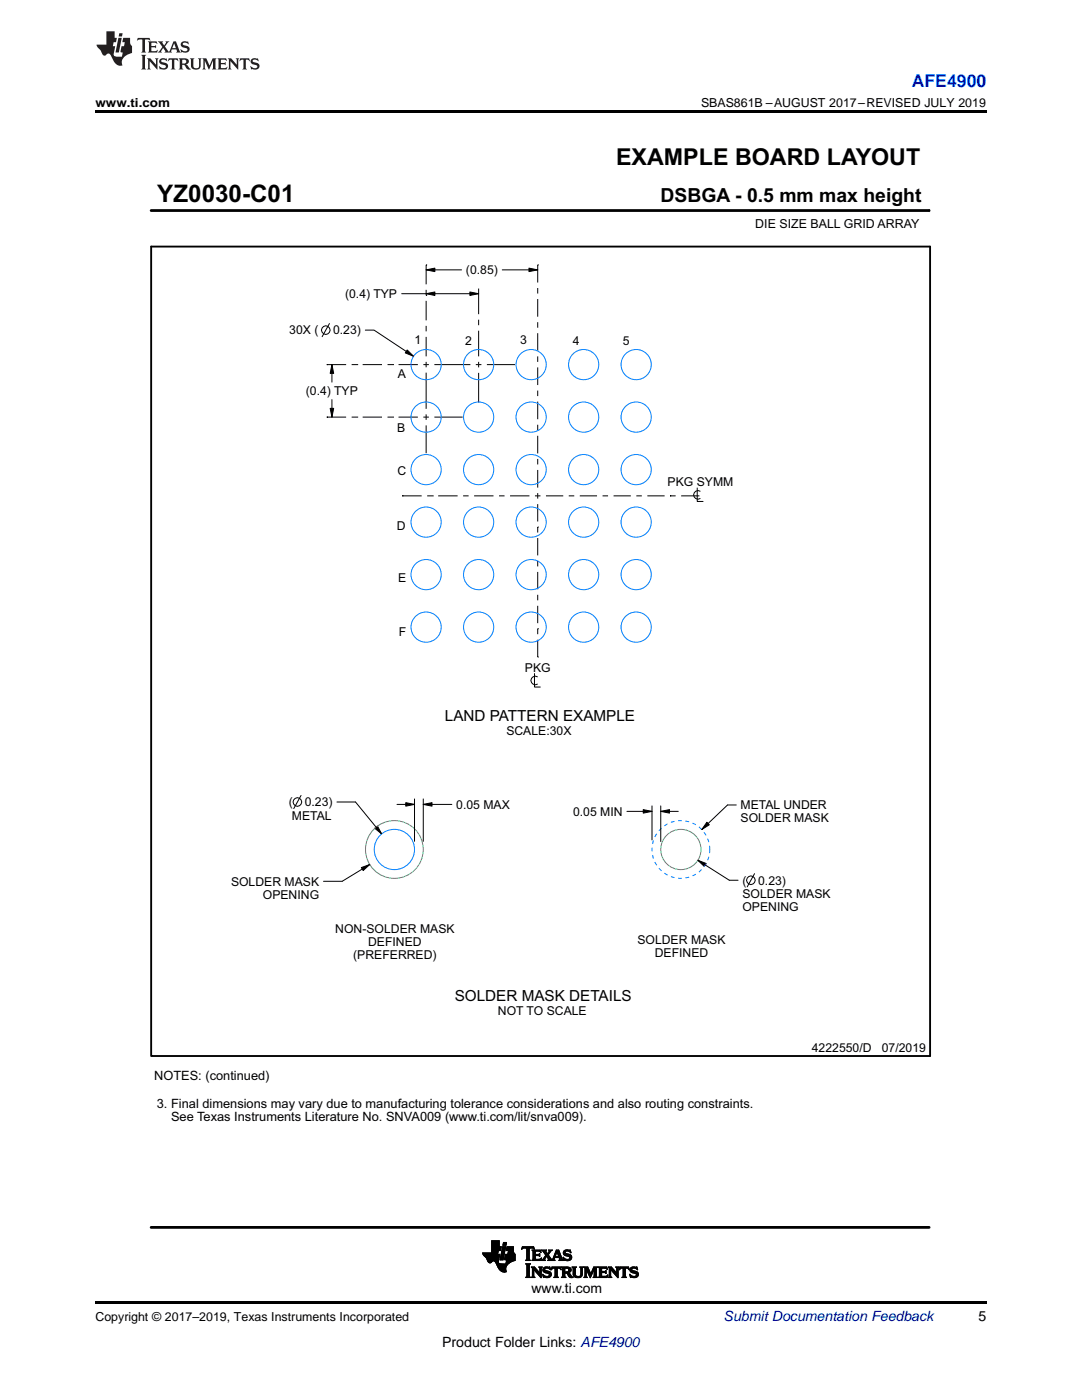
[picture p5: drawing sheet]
<svg xmlns="http://www.w3.org/2000/svg" width="216mm" height="279mm" viewBox="0 0 216 279" stroke-linecap="round" stroke-linejoin="round" font-family="sans-serif">
<g fill="#000">
<path d="M19 22h177.8v.5h-177.8zM85 58.6l1.8-.3v.7zM85 53.9l1.8-.4v.7zM93.8 58.3l1.7 .3-1.7 .4zM105.5 53.5l1.8 .4-1.8 .3zM66.2 72.8l.4 1.7h-.7zM81.3 69.8l1.2 1.3-1.6-.7zM65.9 81.5h.7l-.4 1.7zM72.1 173.1l1.7-.6-1.3 1.2zM74.8 165.3l.5-.4 .9 1.5zM81 160.2l1.7 .3-1.7 .4zM84.5 160.5l1.7-.3v.7z"/>
<path d="M128.4 161.6l1.7 .3-1.7 .4zM131.8 161.9l1.8-.3v.7zM139.3 171.7l1.6 .6-.4 .6zM141.1 164.1l.4 .5-1.5 1zM19 259.7h177.8v.5h-177.8z"/>
</g>
<g fill="none" stroke="#000" stroke-width=".2">
<path d="M30.2 42h155.2M80.2 58.6h15.3M85 58.6l1.8-.3v.7zM85 53.9l1.8-.4v.7zM85 58.9h.1M85 52.9h.1M85 52.9v3.8M85 57.8v1.1M85 53.9h7.1M93.8 58.3l1.7 .3-1.7 .4zM95.5 57.6v5.1M100.2 53.9h7.1"/>
<path d="M105.5 53.5l1.8 .4-1.8 .3zM107.3 52.9h.1M107.3 52.9v3.5M107.3 57.5v1.1M107.3 59.7v3.5M185.4 41.8v.4M65.2 72.8h.1M65.2 72.8h3.9M65.7 64.6l-1.4 2.6M66.2 72.8l.4 1.7h-.7zM66.2 72.8v3.5M66.2 79.8v3.4"/>
<path d="M70.2 72.8h1.1M71.3 72.8h.1M72.4 72.8h3.8M72.9 65.9h1.7l7.9 5.2M77.3 72.8h1.1M78.4 72.8h.1M79.5 72.8h3.9M81.3 69.8l1.2 1.3-1.6-.7zM84.5 72.8h1.1M85 60v3.9M85 65v1.1M85 67.2v3.9"/>
<path d="M85 72.2v1.1M85 74.4v7.2M86.7 72.8h7.2M94.9 72.8h1.2M95.5 63.8v1.1M95.5 66v5.1M95.5 72.2v1.1M95.5 74.4v5.9M97.2 72.8h5.6M107.3 64.3v1.1M107.3 66.5v3.5M107.3 71.1v1.1"/>
<path d="M107.3 73.3v3.5M107.3 77.9v1.1M65.2 83.2h.1M65.2 83.2h3.9M65.9 81.5h.7l-.4 1.7zM70.2 83.2h1.1M71.3 83.2h.1M72.4 83.2h3.8M77.3 83.2h1.1M78.4 83.2h.1M79.5 83.2h3.9M80.3 99h.1"/>
<path d="M80.3 99h3.8M84.5 83.2h1.1M85 82.7v1.1M85 84.9v5.5M85.2 99h1.1M86.3 99h.1M86.7 83.2h5.6M87.4 99h3.9M92.4 99h1.1M94.6 99h3.9M99.6 99h1.1M101.8 99h3.8"/>
<path d="M106.7 99h1.1M107.3 80.1v3.6M107.3 84.8v1.1M107.3 87v3.5M107.3 91.6v1.1M107.3 93.8v3.5M107.3 98.4v1.1M108.9 99h3.5M113.5 99h1.1M115.7 99h3.4M120.2 99h1.1M122.4 99h3.5"/>
<path d="M127 99h1.1M129.2 99h3.4M133.7 99h.1M133.7 99h1.1M135.9 99h3.5M139.1 97.4v2.7h1.2M139.4 99h.1M139.7 98a.86 .86 0 0 0-1.3 .8 .86 .86 0 0 0 1.3 .7M107.3 105.2h.1M107.3 100.6v3.5M107.3 105.2v1.1M107.3 107.4v3.4"/>
<path d="M107.3 111.9v1.1M107.3 114.1v3.5M107.3 118.7v1.1M106.6 134.4v2.7h1.2M107.2 135.1a.86 .86 0 0 0-1.3 .7 .86 .86 0 0 0 1.3 .7M107.3 125.5h.1M107.3 131.1h.1M107.3 120.9v3.5M107.3 125.5v1.1M107.3 127.7v3.4M60.1 158.7l-1.5 2.7M82.7 159.4v8.5"/>
<path d="M84.5 159.4v8.5M67.2 160.1h3.7l5.3 6.3M72.1 173.1l1.7-.6-1.3 1.2zM73.8 172.5l-5.5 3.4h-3.7M74.8 165.3l.5-.4 .9 1.5zM79.2 160.5h3.5M81 160.2l1.7 .3-1.7 .4zM84.5 160.5l1.7-.3v.7zM84.5 160.5h5.7M125.1 161.9h5M128.4 161.6l1.7 .3-1.7 .4zM130.1 160.8v6.8"/>
<path d="M131.8 161.9l1.8-.3v.7zM131.8 160.8v7.2M131.8 161.9h3.5M139.3 171.7l1.6 .6-.4 .6zM139.3 171.7l6.2 4h1.8M141.1 164.1l.4 .5-1.5 1zM146.9 160.7h-1.7l-5.2 4.9M150.6 174.4l-1.5 2.6M96.3 250.1h3M96.3 250.2h3M96.4 250.3h2.9M96.4 250.4h3.3"/>
<path d="M96.5 250.5h3.2M96.5 250.6h3.2M96.6 250.6h3.1M96.7 250.7h2.9M96.8 250.8h2.8M96.9 250.9h2.7M97 251h2.6M97 251.1h2.6M97.1 251.1h2.5M97.1 251.2h2.4M97.1 251.3h2.4M97.2 251.3h2.3"/>
<path d="M97.2 251.4h2.3M97.2 251.5h2.3M97.3 251.5h2.2M97.3 251.6h2.2M97.3 251.7h1M97.4 251.7h.8M97.4 251.8h.7M97.5 251.9h.6M97.5 252h.5M97.6 252h.3M98.1 249.9h1.3M98.1 249.8h1.3"/>
<path d="M98.1 249.7h1.3M98.1 248.8h1.9l-.1 .8h-1.8M98.1 249.5h1.8M98.1 249.4h1.8M98.1 249.3h1.8M98.1 249.2h1.8M98.1 249.1h1.9M98.1 249h1.9M98.1 248.9h1.9M98.1 248.8h1.9M98.1 248.7h1.5M98.1 248.6h1.5"/>
<path d="M98.1 248.5h1.5M98.1 248.4h1.5M98.1 248.3h1.5M98.1 248.2h1.5M98.1 248.1h1.5M98.1 248h1.5M98.1 247.9h1.5M98.1 247.8h1.5M98.1 247.7h1.5M98.6 251.7h.8M98.7 251.7h.7M98.8 251.8h.6"/>
<path d="M98.9 251.9h.5M98.9 252h.6M99 252.1h.5M99 252.2h.6M99 252.2h1M99.1 252.3h2.2M99.1 252.4h2.2M99.1 252.4h2.1M99.2 252.5h2M99.2 252.6h1.9M99.3 252.7h1.7M99.3 252.8h1.7"/>
<path d="M99.3 252.9h1.7M99.3 250h-3l.1 .4 .6 .7 .5 .8 .3 .1 .5-.3h.4l.9 1.6 .7 .5h.7v-.9l.6-.8M99.4 252.9h1.6M99.4 253h1.5M99.4 249.6l-.1 .7h.4l-.2 1.1M99.5 251.7v.3l.2 .2h1.7M99.5 253.1h1.4M99.5 251.4v.3M99.5 253.2h1.4M99.6 253.3h1.3M99.6 248.8v-1.2h-1.5v2.4M99.7 253.4h1.2"/>
<path d="M99.8 253.5h1.1M99.8 251.4h.6M99.8 251.3h.6M99.8 251.2h.6M99.8 253.5h1.2M99.8 251.1h.6M99.9 251.1h.6M99.9 251h.6M99.9 250.9h.6M99.9 250.8h.6M99.9 253.6h1.1M99.9 250.7h.6"/>
<path d="M99.9 250.6h.6M99.9 250.6h.7M100 250.5h.6M100 250.4h.6M100 250.3h.6M100 253.7h1M100 250.2h.6M100 250.1h.7M100.1 250h.6M100.1 249.9h.6M100.1 249.8h.6M100.1 249.7h.6"/>
<path d="M100.1 253.8h.9M100.1 249.6h.7M100.2 249.5h.6M100.2 249.4h.6M100.2 249.3h.6M100.2 249.2h.6M100.2 249.1h.6M100.3 249h.6M100.3 253.8h.7M100.3 248.9h.6M100.3 248.8h.6M100.3 248.8h.6l-.5 2.7h-.6z"/>
<path d="M100.4 248.5h.6M100.4 248.4h.6M100.4 248.3h.6M100.4 248.2h.6M100.4 248.1h.6M100.5 248h.6M100.5 248h.6l-.1 .5h-.7zM100.6 253.9h.1M100.7 251.3h2.1M100.7 251.2h2.1M100.7 251.4h2.1M100.7 251.1h2.1"/>
<path d="M100.7 251.1v.3l.4 .1M100.7 251h2.1M100.8 250.9h2M100.8 250.8h2M100.8 250.7h2M100.8 250.6h2M100.8 250.5h2M100.8 250.4h2M100.9 250.4h1.9M101 252.2h.5M101 252.1h.6M101 252h.7"/>
<path d="M101 252h.8M101 251.9h.9M101 251.8h1.1M101 249.5h1.4M101 251.7h1.2M101.1 251.7h1.3M101.1 249.4h1.3M101.1 251.6h1.5M101.1 249.3h1.3M101.1 251.5h1.7M101.1 249.2h1.3M101.1 251.5l-.2 .7"/>
<path d="M101.1 249.1h1.3M101.1 249h1.3M101.2 248.9h1.2M101.2 248.8h1.2M101.2 248.8h1.2v.8h-1.4zM101.3 250.3h1.5M101.3 250.2h1.4M101.4 250.2h1.2M101.4 250.1h1.2M101.4 250h1.1M101.4 249.9h1.1M101.4 249.8h1.1"/>
<path d="M101.4 249.7h1M101.5 249.7h.9M101.5 249.6l-.2 .7h-.4l-.2 .8M102.4 249.6l.1 .4 .3 .3v1.3l-1.2 .5M104.1 249.3h.1M104.1 249.2h.2M104.2 249.1h2.4M104.2 249h2.3M104.2 248.9h2.3M104.9 251.5h.9M104.9 254.9h1M105 252.3h.8"/>
<path d="M105.1 251.4h.6M105.1 254.8h.6M105.1 249.2h.5M105.1 252.4h.6M105.1 251.3h.5M105.1 251.2l-.2 .3M105.1 251.2h.5M105.1 251.1h.5M105.1 251h.5M105.1 250.9h.5M105.1 250.8h.5M105.1 250.7h.5"/>
<path d="M105.1 250.6h.5M105.1 250.5h.5M105.1 250.4h.5M105.1 250.3h.5M105.1 250.2h.5M105.1 250.1h.5M105.1 250h.5M105.1 249.9h.5M105.1 249.8h.5M105.1 249.7h.5M105.1 249.6h.5M105.1 249.5h.5"/>
<path d="M105.1 249.4h.5M105.1 249.3h.5M105.1 254.7h.5M105.1 252.5h.5M105.1 254.6h.5M105.1 254.6v-2.1l-.2-.3h1l-.3 .3v2.1M105.1 254.6l-.2 .3M105.1 254.5h.5M105.1 254.4h.5M105.1 254.3h.5M105.1 254.2h.5M105.1 254.1h.5"/>
<path d="M105.1 254h.5M105.1 253.9h.5M105.1 253.8h.5M105.1 253.7h.5M105.1 253.6h.5M105.1 253.5h.5M105.1 253.4h.5M105.1 253.3h.5M105.1 253.2h.5M105.1 253.1h.5M105.1 253h.5M105.1 252.9h.5"/>
<path d="M105.1 252.8h.5M105.1 252.7h.5M105.1 252.6h.5M105.6 251.2v-2l.6-.1 .4 .2-.1-.5h-2.3l-.1 .5 .4-.2 .6 .1v2M105.6 251.2l.2 .3M105.6 254.6l.3 .3M105.8 251.5h-.9M105.9 254.9h-1M106 254.9h.7M106.1 253h.7M106.2 251.5h1.7M106.2 254.8h.4"/>
<path d="M106.2 253.1h.6M106.2 254.7h.3M106.2 249.5h1.6M106.2 253.2h.7M106.2 254.6l-.2 .3M106.2 254.6h.3M106.2 254.5h.3M106.2 254.4h.3M106.2 254.3h.3M106.2 254.2h.3M106.2 254.1h.3M106.2 254h.3"/>
<path d="M106.2 253.9h.3M106.2 253.8h.3M106.2 253.7h.3M106.2 253.6h.3M106.2 253.5h.3M106.2 253.4h.9M106.2 253.3h.8M106.3 251.4h1.6M106.3 249.6h1.6M106.4 251.3h.5M106.4 249.7h.4M106.4 249.8l-.2-.3h1.6l.2 .4-.5-.2h-.6l-.1 .1"/>
<path d="M106.4 251.2l-.2 .3M106.4 250.3h1.1l.2-.1v.6l-.2-.2h-.7l.1 .7h.7l.5-.2-.2 .5-1.7-.1M106.4 251.2h.4M106.4 251.1h.4M106.4 251h.4M106.4 250.9h.4M106.4 250.8h.4M106.4 250.7h.4M106.4 250.6h.4M106.4 250.5h1.3M106.4 250.4h1.3M106.4 250.2h.4"/>
<path d="M106.4 250.1h.4M106.4 250h.4M106.4 249.9h.4M106.4 249.8h.4M106.4 249.8v1.4M106.4 249.2h.2M106.5 254.6l.2 .3M106.5 253.4h.1M106.5 253.4v1.2M106.5 253.4l1.5 1.6v-1.9l.2-.3h-.7l.2 .3v1l-1-1.2-.7-.1 .2 .3v1.5M106.5 249.3h.1M106.6 253.5h.6"/>
<path d="M106.7 253.6h.6M106.7 254.9h-.7M106.8 253.7h.6M106.8 249.8v.5M106.9 253.8h.6M107 253.9h.6M107.1 254h.9M107.2 254.1h.8M107.3 254.2h.7M107.4 254.3h.6M107.4 254.4h.6M107.5 250.3h.2"/>
<path d="M107.5 254.5h.5M107.6 250.6h.1M107.6 251.3h.4M107.6 250.2h.1M107.6 254.6h.4M107.6 250.7h.1M107.6 249.7h.3M107.6 253h.5M107.7 254.7h.3M107.7 253.1h.3M107.7 253.2h.3M107.7 253.9h.3"/>
<path d="M107.7 253.8h.3M107.7 253.7h.3M107.7 253.6h.3M107.7 253.5h.3M107.7 253.4h.3M107.7 253.3h.3M107.8 254.8h.2M107.8 249.8h.1M107.9 251.2h.1M107.9 254.9h.1M107.9 249.9h.1M108 251.1h.1"/>
<path d="M108 251.5h.8M108.1 249.5h.9M108.2 251.4h.5M108.3 254.3l.7 .4 .6-.1-.1-.4-.9-.3-.3-.3 .2-.6 .6-.2 .5 .1 .1-.1 .2 .6-.9-.3-.2 .1-.1 .3 1.1 .3 .2 .5M108.3 254.3h.1M108.3 249.6h.6M108.3 254.4h.1M108.3 254.5h.3M108.3 253.5h.4M108.3 253.4h.4M108.3 253.6h.6M108.3 251.3h.4"/>
<path d="M108.3 254.6h.4M108.3 253.3h.4M108.4 253.7h.8M108.4 249.7h.5M108.4 254.7h.6M108.4 253.2h.4M108.4 254.8h1.4M108.4 253.7h1.2M108.4 251.2l-.4 .3M108.4 251.2h.3M108.4 254.9h.1M108.4 249.8h.6"/>
<path d="M108.4 253.1h1.4M108.5 251.1h.3M108.5 253.8h1.3M108.5 249.9h.5M108.6 253h1.1M108.6 251h.3M108.6 250h.5M108.6 250.9h.3M108.6 250.1h.6M108.6 253.9h1.3M108.7 250.8h.3M108.7 250.2h.8"/>
<path d="M108.7 254.9h.9M108.7 252.9h.7M108.8 250.7h.8M108.8 250.3h.7M108.8 251.5h-.8M108.8 250.6h.7M108.8 250.4h.6M108.9 250.5h.6M108.9 250.5l-.5 .7M108.9 254h1.1M109.1 250.8h.6M109.2 250.9h.5"/>
<path d="M109.3 254.7h.6M109.3 251h.5M109.3 251.5l.2-.2-.4-.6-.4 .6 .1 .2M109.3 251.5h1.4M109.3 250.1h.3M109.3 251.1h.6M109.4 254.1h.6M109.4 250h.3M109.4 250.4l.8-.9h-.7l.1 .2-.4 .5-.3-.5 .2-.2h-1l.8 1M109.4 250.4l.7 1 .3-.3M109.4 251.2h.5M109.5 249.9h.3"/>
<path d="M109.5 253.2h.3M109.5 251.3h.5M109.5 251.4h.6M109.5 254.6h.4M109.5 249.8h.3M109.5 254.2h.5M109.6 249.5h.5M109.6 254.5h.4M109.6 249.7h.3M109.6 254.3h.4M109.6 254.4h.4M109.6 249.6h.4"/>
<path d="M109.6 253.3h.2M109.7 253.4h.2M110 253.4h.1M110 253.3h.2M110 254.3l-.2 .5-.6 .2-.6-.1-.2 .1-.1-.7M110 253.2h.3M110.1 253.1h1.8M110.1 253h1.8M110.2 251.4h.4M110.3 251.3h.3M110.3 251.2h.3M110.4 251.1l.6-1.6h.5l.7 1.8 .2 .2"/>
<path d="M110.4 251.1h.3M110.4 251h.3M110.4 250.9h1.6M110.5 250.8h1.5M110.5 250.7h1.5M110.5 254.9h.9M110.6 250.6h.2M110.6 250.5h.3M110.6 251.2v.2l.1 .1M110.6 251.2l.1-.2h.9l.1 .2M110.6 250.4h.3M110.7 250.3h.2"/>
<path d="M110.7 254.8h.5M110.7 250.2h.3M110.7 254.7h.5M110.7 251.5h-1.4M110.7 253.2h.5M110.7 250.1h.3M110.7 254.6h.5M110.7 254.6v-1.4l-.4-.1-.3 .3 .1-.5 1.7-.1 .1 .6-.3-.3-.4 .1v1.4M110.7 254.6l-.2 .3M110.7 254.5h.5M110.7 254.4h.5M110.7 254.3h.5"/>
<path d="M110.7 254.2h.5M110.7 254.1h.5M110.7 254h.5M110.7 253.9h.5M110.7 253.8h.5M110.7 253.7h.5M110.7 253.6h.5M110.7 253.5h.5M110.7 253.4h.5M110.7 253.3h.5M110.8 250h.3M110.8 250.7l.3-.9 .4 .9"/>
<path d="M110.8 249.9h.3M110.9 249.8h.7M110.9 249.7h.7M110.9 249.6h.7M111 249.5h.5M111.2 249.9h.5M111.2 254.6l.2 .3M111.2 250h.5M111.3 250.1h.4M111.3 250.2h.5M111.3 250.3h.5M111.4 250.4h.5"/>
<path d="M111.4 250.5h.5M111.4 254.9h-.9M111.4 250.6h.5M111.5 251.5h.9M111.6 251h.5M111.6 251.1h.5M111.7 251.2h.5M111.7 251.2l-.2 .3M111.7 253.2h.2M111.7 251.4h.6M111.7 251.3h.5M111.8 253.3h.2"/>
<path d="M111.9 253.4h.1M112 254.9h.9M112.1 253h1.6M112.2 254.8h.6M112.2 253.1h1.6M112.2 254.7h.5M112.2 253.2h.5M112.2 254.6l-.2 .3M112.2 254.6h.5M112.2 254.5h.5M112.2 254.4h.5M112.2 254.3h.5"/>
<path d="M112.2 254.2h.5M112.2 254.1h.5M112.2 254h1.3M112.2 253.9h1.4M112.2 253.8h1.6M112.2 253.7h.5M112.2 253.6h.5M112.2 253.5h.5M112.2 253.4h.5M112.2 253.3h.5M112.4 251h.1M112.4 250.9h.1"/>
<path d="M112.4 251.1h.2M112.4 250h.4M112.4 250.1h.5M112.4 249.9h.4M112.4 251.2h.3M112.4 251.5h-.9M112.4 250.2h.8M112.4 249.8h.4M112.4 251.3h.6M112.5 250.3h1.1M112.5 251.4h1.4M112.5 249.7h.4"/>
<path d="M112.5 251.5h.1M112.5 250.4h1.3M112.5 249.6h1.3M112.7 250.5h1.2M112.7 249.5h1.1M112.7 254.6l.2 .3M112.7 254.6v-.5h.3l.7 .8h.6M112.7 253.3l.1-.2 .6 .1v.5l-.3 .1M112.7 253.3v.5M112.8 251.5h.9M112.9 250.6h1.1M112.9 249.4h.5"/>
<path d="M112.9 254.9h-.9M113.1 251.6h.3M113.1 252.8l.6 .2 .3 .3-.1 .5-.5 .2M113.1 254.1h.6M113.2 254.2h.5M113.3 254.3h.5M113.3 254.4h.6M113.3 250.7h.8M113.3 253.2h.6M113.3 250.7l.4 .3-.3 .3h-.5l-.5-.4M113.4 253.7h.5M113.4 254.5h.5"/>
<path d="M113.4 252.9l-1.4-.1 .2 .3v1.5M113.4 254l.9 .9M113.4 254h.1M113.4 254.6h.6M113.4 253.3h.5M113.5 251.3h.5M113.5 253.6h.5M113.5 253.4h.5M113.5 249.7h.4M113.5 253.5h.5M113.5 254.7h.6M113.6 254.8h.6"/>
<path d="M113.6 250.8h.5M113.6 251.2h.4M113.7 250.9h.4M113.7 251.1h.4M113.7 249.8h.2M113.7 251h.4M113.7 254.9h.6M113.8 249.9h.1M113.9 250l-.6-.3h-.4l-.1 .2 .1 .2 1.1 .5 .1 .5-.3 .4-1.3 .1-.1-.7M113.9 250h.1M113.9 250l-.1-.5-.8-.1-.5 .3-.1 .3 .1 .4 .8 .3M114.3 253h.6"/>
<path d="M114.3 253.1h.5M114.4 253.2h.4M114.4 254.2h.4M114.4 254.1h.4M114.4 254h.4M114.4 253.9h.4M114.4 253.8h.4M114.4 253.7h.4M114.4 253.6h.4M114.4 253.5h.4M114.4 253.4h.4M114.4 253.3h.4"/>
<path d="M114.4 254.3h.4M114.4 254.4h.4M114.4 254.5h.5M114.5 254.6h.5M114.5 254.7h.7M114.6 254.8h1.4M114.8 254.2l.1 .4 .5 .1 .4-.1 .1-.4M114.8 254.2v-1.1l.2-.3h-.8l.2 .3v1.2M114.8 254.9h1M115.5 254.7h.6M115.8 254.6h.3M115.8 253h.5"/>
<path d="M115.8 254.5h.4M115.9 254.4h.3M115.9 253.1h.3M115.9 254.3h.3M115.9 253.2h.3M115.9 254.2v-1.1l-.2-.2 .7-.1-.2 .3v1.1M115.9 254.2h.3M115.9 254.1h.3M115.9 254h.3M115.9 253.9h.3M115.9 253.8h.3M115.9 253.7h.3"/>
<path d="M115.9 253.6h.3M115.9 253.5h.3M115.9 253.4h.3M115.9 253.3h.3M116.2 254.2l-.2 .6-.6 .2-.8-.2-.2-.5M116.5 254.9h.7M116.6 253h.7M116.7 254.8h.3M116.7 253.1h.7M116.7 254.7h.3M116.7 253.2h.7M116.7 254.6h.3"/>
<path d="M116.7 254.6v-1.5l-.2-.3 .8 .1 .6 1.3 .6-1.4 .7 .1-.2 .2v1.5M116.7 254.6l-.2 .3M116.7 254.5h.3M116.7 254.4h.3M116.7 254.3h.3M116.7 254.2h.3M116.7 254.1h.3M116.7 254h.3M116.7 253.9h.3M116.7 253.8h.3M116.7 253.7h.3M116.7 253.6h.3"/>
<path d="M116.7 253.5h.3M116.7 253.4h.8M116.7 253.3h.8M117 254.6l.2 .3M117.1 253.5h.4M117.1 253.6h.5M117.2 253.7h.4M117.2 254.9h-.7M117.2 253.7h.5M117.2 253.8h.5M117.3 253.9h.5M117.3 254h.5"/>
<path d="M117.4 254.1h.5M117.4 254.2h.7M117.5 254.3h.6M117.5 254.4h.6M117.5 254.5h.5M117.6 254.6h.4M117.6 254.7h.3M117.7 254.8h.2M117.7 254.9h.1M117.9 254.1h.3M118 254h.2M118 253.9h.3"/>
<path d="M118 253.8h.3M118.1 253.7h.3M118.2 253.6h.2M118.2 253.5h.3M118.3 253.4h.7M118.3 253.3h.7M118.3 253.2h.7M118.4 254.9h.8M118.4 253.1h.6M118.4 253h.7M118.5 254.8h.6M118.5 254.7h.5"/>
<path d="M118.6 254.6h.4M118.6 254.6l-.2 .3M118.6 254.6v-1.3l-.8 1.7-.8-1.7v1.3M118.6 254.5h.4M118.6 254.4h.4M118.6 254.3h.4M118.6 254.2h.4M118.6 254.1h.4M118.6 254h.4M118.6 253.9h.4M118.6 253.8h.4M118.6 253.7h.4"/>
<path d="M118.6 253.6h.4M118.6 253.5h.4M119 254.6l.2 .3M119.2 254.9h-.8M119.4 254.9h1.7M119.5 253h1.6M119.5 254.8h1.7M119.6 253.1h1.5M119.6 254.7h1.6M119.6 253.2h.5M119.6 254.6h.5M119.6 254.5h.5"/>
<path d="M119.6 254.4h.5M119.6 254.3h.5M119.6 254.2h.5M119.6 254.1h.5M119.6 254h.5M119.6 253.9h1.3M119.6 253.8h1.3M119.6 253.7h1.3M119.6 253.7h.5M119.6 253.6h.5M119.6 253.5h.5M119.6 253.4h.5"/>
<path d="M119.6 253.3h.5M119.6 254.6l-.2 .3M120.1 254v.6l.1 .1M120.8 254h.2M120.8 253.7h.2M120.9 253.2h.3M121 252.8l.2 .6M121 252.9l-1.6-.1 .2 .3v1.5M121 254.6h.3M121.1 253.3h.1M121.2 253.4h.1M121.2 253.4l-.4-.3h-.7v.6h.6l.3-.1v.5l-.4-.1"/>
<path d="M121.2 254.5h.1M121.3 254.4h.1M121.3 254.4l-.6 .3M121.3 254.4l-.2 .6-1.7-.1M121.4 254.9h.7M121.5 253h.6M121.5 254.8h.4M121.6 253.1h.6M121.6 254.7h.3M121.6 253.2h.7M121.6 254.6h.3M121.6 254.6l-.2 .3"/>
<path d="M121.6 254.5h.3M121.6 254.4h.3M121.6 254.3h.3M121.6 254.2h.3M121.6 254.1h.3M121.6 254h.3M121.6 253.9h.3M121.6 253.8h.3M121.6 253.7h.3M121.6 253.6h.3M121.6 253.5h.3M121.6 253.4h.8"/>
<path d="M121.6 253.3h.8M121.9 254.6l.2 .3M121.9 253.4h.1M121.9 253.4v1.2M121.9 253.5h.6M122 252.8l1.1 1.3v-1l-.2-.3h.6l-.2 .3v1.9l-1.4-1.6M122 252.9l-.6-.1 .2 .3v1.5M122 253.6h.6M122.1 254.9h-.7M122.1 253.7h.6M122.2 253.7h.6M122.3 253.8h.6"/>
<path d="M122.4 253.9h.6M122.4 254h.9M122.5 254.1h.8M122.6 254.2h.7M122.7 254.3h.6M122.8 254.4h.5M122.9 254.5h.4M123 254.6h.3M123 253h.4M123 254.7h.3M123.1 253.1h.3M123.1 253.2h.2"/>
<path d="M123.1 253.9h.2M123.1 253.8h.2M123.1 253.7h.2M123.1 253.6h.2M123.1 253.5h.2M123.1 253.4h.2M123.1 253.3h.2M123.1 254.8h.2M123.2 254.9h.1M123.6 253.4h.1M123.6 253.3h.1M123.6 253.2h.3"/>
<path d="M123.7 253.1h1.8M123.7 253h1.7M124.1 254.9h.9M124.3 254.8h.5M124.3 254.7h.5M124.3 253.2h.5M124.3 254.6v-1.5h-.4l-.3 .3 .1-.5 1.7-.1 .1 .6-.3-.3-.4 .1v1.4M124.3 254.6l-.2 .3M124.3 254.6h.5M124.3 254.5h.5M124.3 254.4h.5M124.3 254.3h.5"/>
<path d="M124.3 254.2h.5M124.3 254.1h.5M124.3 254h.5M124.3 253.9h.5M124.3 253.8h.5M124.3 253.7h.5M124.3 253.6h.5M124.3 253.5h.5M124.3 253.4h.5M124.3 253.3h.5M124.8 254.6l.2 .3M125 254.9h-.9"/>
<path d="M125.3 253.2h.2M125.4 253.3h.1M125.5 253.4h.1M125.7 254.4h.1M125.7 254.5h.2M125.7 253.5h.4M125.7 253.4h.4M125.7 253.6h.5M125.7 254.6h.4M125.7 253.3h.4M125.7 253.7h.9M125.7 254.7h.7"/>
<path d="M125.8 253.2h.4M125.8 254.8h1.4M125.8 253.7h1.2M125.8 254.9h.1M125.8 253.1h1.3M125.9 253l.4-.2h.8l.1 .6-.7-.3h-.3l-.1 .2 .1 .2 1.1 .5 .1 .5-.3 .3-.4 .2-.7-.1-.2 .1-.1-.7 .7 .4h.4l.2-.3-.2-.2-1-.4-.1-.4zM125.9 253.8h1.3M125.9 253h1.2M126 253.9h1.3M126.1 254.9h.9M126.1 252.9h.7M126.3 254h1"/>
<path d="M126.6 254.7h.7M126.7 254.1h.7M126.8 253.2h.4M126.9 254.6h.4M126.9 254.2h.5M127 254.5h.4M127 254.3h.4M127 254.4h.4M127 253.3h.2M127.1 253.4h.1"/>
<circle cx="65" cy="65.9" r=".86"/>
<circle cx="59.3" cy="160.1" r=".86"/>
<circle cx="149.8" cy="175.7" r=".86"/>
</g>
<path d="M30.2 49.2h155.4v161.5h-155.4z" fill="none" stroke="#000" stroke-width=".38"/>
<path d="M30.2 42h155.2M30.2 245h155.2" fill="none" stroke="#000" stroke-width=".55"/>
<g fill="none" stroke="#0080ff" stroke-width=".2">
<circle cx="85" cy="72.8" r="3"/>
<circle cx="95.5" cy="72.8" r="3"/>
<circle cx="106" cy="72.8" r="3"/>
<circle cx="116.5" cy="72.8" r="3"/>
<circle cx="126.9" cy="72.8" r="3"/>
<circle cx="85" cy="93.7" r="3"/>
<circle cx="85" cy="83.2" r="3"/>
<circle cx="95.5" cy="93.7" r="3"/>
<circle cx="95.5" cy="83.2" r="3"/>
<circle cx="106" cy="93.7" r="3"/>
<circle cx="106" cy="83.2" r="3"/>
<circle cx="116.5" cy="93.7" r="3"/>
<circle cx="116.5" cy="83.2" r="3"/>
<circle cx="126.9" cy="93.7" r="3"/>
<circle cx="126.9" cy="83.2" r="3"/>
<circle cx="85" cy="114.7" r="3"/>
<circle cx="85" cy="104.2" r="3"/>
<circle cx="95.5" cy="114.7" r="3"/>
<circle cx="95.5" cy="104.2" r="3"/>
<circle cx="106" cy="114.7" r="3"/>
<circle cx="106" cy="104.2" r="3"/>
<circle cx="116.5" cy="114.7" r="3"/>
<circle cx="116.5" cy="104.2" r="3"/>
<circle cx="126.9" cy="114.7" r="3"/>
<circle cx="126.9" cy="104.2" r="3"/>
<circle cx="85" cy="125.2" r="3"/>
<circle cx="95.5" cy="125.2" r="3"/>
<circle cx="106" cy="125.2" r="3"/>
<circle cx="116.5" cy="125.2" r="3"/>
<circle cx="126.9" cy="125.2" r="3"/>
<circle cx="78.7" cy="169.5" r="4"/>
</g>
<g fill="none" stroke="#6ef200" stroke-width=".2">
<circle cx="78.7" cy="169.5" r="5.8"/>
<circle cx="135.9" cy="169.5" r="4"/>
</g>
<circle cx="135.9" cy="169.5" r="5.8" fill="none" stroke="#0080ff" stroke-width=".2" stroke-dasharray=".7 .7" stroke-linecap="butt"/>
<g fill="#231f20">
<path d="M27.5 7.6l-.1 .5 .4-.2h.6v.1v2.1l-.2 .4h1l-.3-.4v-2.1l.1-.1h.5l.5 .2-.2-.5zM29.5 8.3l.2 .3v1.5l-.2 .4h1.8l.2-.6a1.04 1.04 0 0 1-1.3 .2v-.7h.6l.3 .2v-.6l-.3 .2h-.6v-.6l.8-.1 .4 .3-.2-.5zM31.5 8.3l.9 1.1-.9 1.1h.8l-.2-.2 .5-.7 .4 .7-.2 .2h1.5l-.1-.2 .1-.4h.9l.1 .4-.2 .2h1l-.3-.3-.7-1.9h-.5l-.9 2-.8-1 .9-1h-.8l.1 .3-.3 .5-.4-.6 .2-.2zM34.7 8.6l.4 1h-.7zM36.3 8.4a.63 .63 0 0 0-.2 .7 .63 .63 0 0 0 .6 .4l.6 .2 .1 .2a.75 .75 0 0 1-.7 .4 .75 .75 0 0 1-.6-.5l.1 .7 .1-.1a1.11 1.11 0 0 0 1.5-.6 1.13 1.13 0 0 0-1.2-.8l-.1-.4a1.04 1.04 0 0 1 1.2 .2l-.2-.5-.1 .1-.5-.2zM28.2 10.9l.2 .4v2.2l-.2 .4h1l-.3-.4v-2.2l.3-.4zM29.3 11.6l.3 .4v1.5l-.3 .4h.8l-.2-.4v-1.3l1.5 1.7v-1.9l.2-.4h-.7l.2 .4v.9l-1.1-1.3zM32 11.8a.62 .62 0 0 0-.2 .7 .62 .62 0 0 0 .6 .4l.6 .1 .1 .3a.76 .76 0 0 1-.7 .3 .76 .76 0 0 1-.6-.4l.1 .7 .1-.1a1.11 1.11 0 0 0 1.5-.6 1.13 1.13 0 0 0-1.2-.8l-.1-.4a1.04 1.04 0 0 1 1.2 .2l-.2-.6-.1 .1-.5-.1zM33.7 11.6l-.2 .6a.61 .61 0 0 1 .8-.3v1.6l-.2 .4h.9l-.2-.4v-1.6a.63 .63 0 0 1 .8 .3l-.2-.6zM35.6 11.6l.3 .4v1.5l-.3 .4h1l-.2-.2v-.8l.5 .2a.76 .76 0 0 0 1.2 .7l-1-1a.58 .58 0 0 0 .6-.5 .58 .58 0 0 0-.5-.6zM36.4 11.9h.1a.45 .45 0 0 1 .5 .1 .45 .45 0 0 1 .1 .5l-.7 .2zM37.9 11.6l.2 .2a2.17 2.17 0 0 0 .3 1.9 .99 .99 0 0 0 1.6-.6v-1.1l.2-.4h-.7l.2 .2a1.92 1.92 0 0 1-.2 1.8 .6 .6 0 0 1-.9-.5v-1.1l.2-.4zM40.4 11.6l.2 .4v1.5l-.2 .4h.7l-.2-.4v-1.4l.8 1.8 .8-1.8v1.4l-.2 .4h.9l-.2-.4v-1.5l.2-.4h-.8l-.6 1.5-.6-1.5zM43.4 11.6l.2 .4v1.5l-.2 .4h1.8l.2-.6a1.04 1.04 0 0 1-1.3 .1v-.6h.5l.4 .2v-.6l-.4 .2h-.5v-.7h.8l.3 .3-.1-.6zM45.5 11.6l.2 .4v1.5l-.2 .4h.7l-.2-.4v-1.3l1.5 1.7v-1.9l.2-.4h-.7l.2 .4v.9l-1.1-1.3zM47.9 11.6l-.1 .6a.61 .61 0 0 1 .8-.3v1.6l-.3 .4h1l-.3-.4 .1-1.6a.63 .63 0 0 1 .7 .3l-.1-.6zM50.2 11.8a.62 .62 0 0 0-.2 .7 .62 .62 0 0 0 .6 .4l.6 .1 .2 .3a.76 .76 0 0 1-.8 .3 .76 .76 0 0 1-.6-.4l.1 .7 .2-.1a1.11 1.11 0 0 0 1.5-.6 1.13 1.13 0 0 0-1.3-.8l-.1-.4a1.04 1.04 0 0 1 1.2 .2l-.1-.6-.2 .1-.5-.1z"/>
<path d="M21.2 6.3v2.6h-1.9l.1 .4 .7 .9a.91 .91 0 0 0 1 .8 .56 .56 0 0 1 .5-.3 .56 .56 0 0 1 .5 .3l.4 .8a1.53 1.53 0 0 0 1.9 1.2 1.54 1.54 0 0 1 1-2.1l.9-.3v-1.4a1.52 1.52 0 0 1-.3-1.6h-1.4l-.2 .8h.5l-.2 .8h-.4l-.2 1v.2l.4 .1-.2 .8a1.93 1.93 0 0 1-1.6-.3l.3-1.8h-.5l.2-.8h.4l.2-.8h-.4v-1.3zM23.6 7.6l-.6 2.9h.7l.6-2.9zM23.8 6.6l-.1 .7h.6l.2-.7z"/>
</g>
<text font-size="4.8" x="31.4" y="40.3">YZ0030-C01</text>
<text font-size="4.6" x="122.9" y="32.8">EXAMPLE BOARD LAYOUT</text>
<text font-size="3.9" x="131.8" y="40.3">DSBGA - 0.5 mm max height</text>
<text font-size="3.5" fill="#00f" x="181.9" y="17.3">AFE4900</text>
<g font-size="3">
<text x="88.8" y="144">LAND PATTERN EXAMPLE</text>
<text x="90.7" y="199.8">SOLDER MASK DETAILS</text>
</g>
<g font-size="2.8">
<text x="106.1" y="258">www.ti.com</text>
<text x="195.3" y="263.6">5</text>
<text x="88.2" y="268.9">Product Folder Links: AFE4900</text>
</g>
<text font-size="2.8" fill="#0000c8" x="144.4" y="263.6">Submit Documentation Feedback</text>
<g font-size="2.6">
<text x="30.8" y="215.5">NOTES: (continued)</text>
<text x="31.3" y="221">3. Final dimensions may vary due to manufacturing tolerance considerations and also routing constraints.</text>
<text x="34.1" y="223.8">See Texas Instruments Literature No. SNVA009 (www.ti.com/lit/snva009).</text>
</g>
<g font-size="2.5">
<text x="19" y="21.4">www.ti.com</text>
<text x="139.9" y="21.4">SBAS861B –AUGUST 2017–REVISED JULY 2019</text>
<text x="150.7" y="45.5">DIE SIZE BALL GRID ARRAY</text>
<text x="19" y="263.6">Copyright © 2017–2019, Texas Instruments Incorporated</text>
</g>
<g font-size="2.4">
<text x="68.9" y="59.5">(0.4) TYP</text>
<text x="93" y="54.7">(0.85)</text>
<text x="57.7" y="66.7">30X (</text>
<text x="66.5" y="66.8">0.23)</text>
<text x="82.7" y="68.6">1</text>
<text x="92.8" y="68.8">2</text>
<text x="103.8" y="68.7">3</text>
<text x="114.3" y="68.8">4</text>
<text x="124.3" y="68.8">5</text>
<text x="79.4" y="75.5">A</text>
<text x="61" y="78.9">(0.4) TYP</text>
<text x="79.3" y="86.1">B</text>
<text x="79.3" y="94.8">C</text>
<text x="133.2" y="97">PKG SYMM</text>
<text x="79.2" y="105.9">D</text>
<text x="79.4" y="116.1">E</text>
<text x="79.6" y="126.9">F</text>
<text x="104.7" y="134.1">PKG</text>
<text x="101" y="146.7">SCALE:30X</text>
<text x="57.7" y="160.9">(</text>
<text x="60.8" y="160.9">0.23)</text>
<text x="91" y="161.4">0.05 MAX</text>
<text x="147.8" y="161.5">METAL UNDER</text>
<text x="58.2" y="163.6">METAL</text>
<text x="114.3" y="162.8">0.05 MIN</text>
<text x="147.8" y="164.1">SOLDER MASK</text>
<text x="46.1" y="176.8">SOLDER MASK</text>
<text x="52.4" y="179.4">OPENING</text>
<text x="148.1" y="179.2">SOLDER MASK</text>
<text x="148.1" y="176.5">(</text>
<text x="151.3" y="176.5">0.23)</text>
<text x="148.1" y="181.8">OPENING</text>
<text x="66.9" y="186.1">NON-SOLDER MASK</text>
<text x="70.5" y="191.4">(PREFERRED)</text>
<text x="73.5" y="188.8">DEFINED</text>
<text x="127.2" y="188.3">SOLDER MASK</text>
<text x="130.6" y="190.9">DEFINED</text>
<text x="99.3" y="202.6">NOT TO SCALE</text>
<text x="162" y="209.9">4222550/D</text>
<text x="176" y="209.9">07/2019</text>
</g>
</svg>
